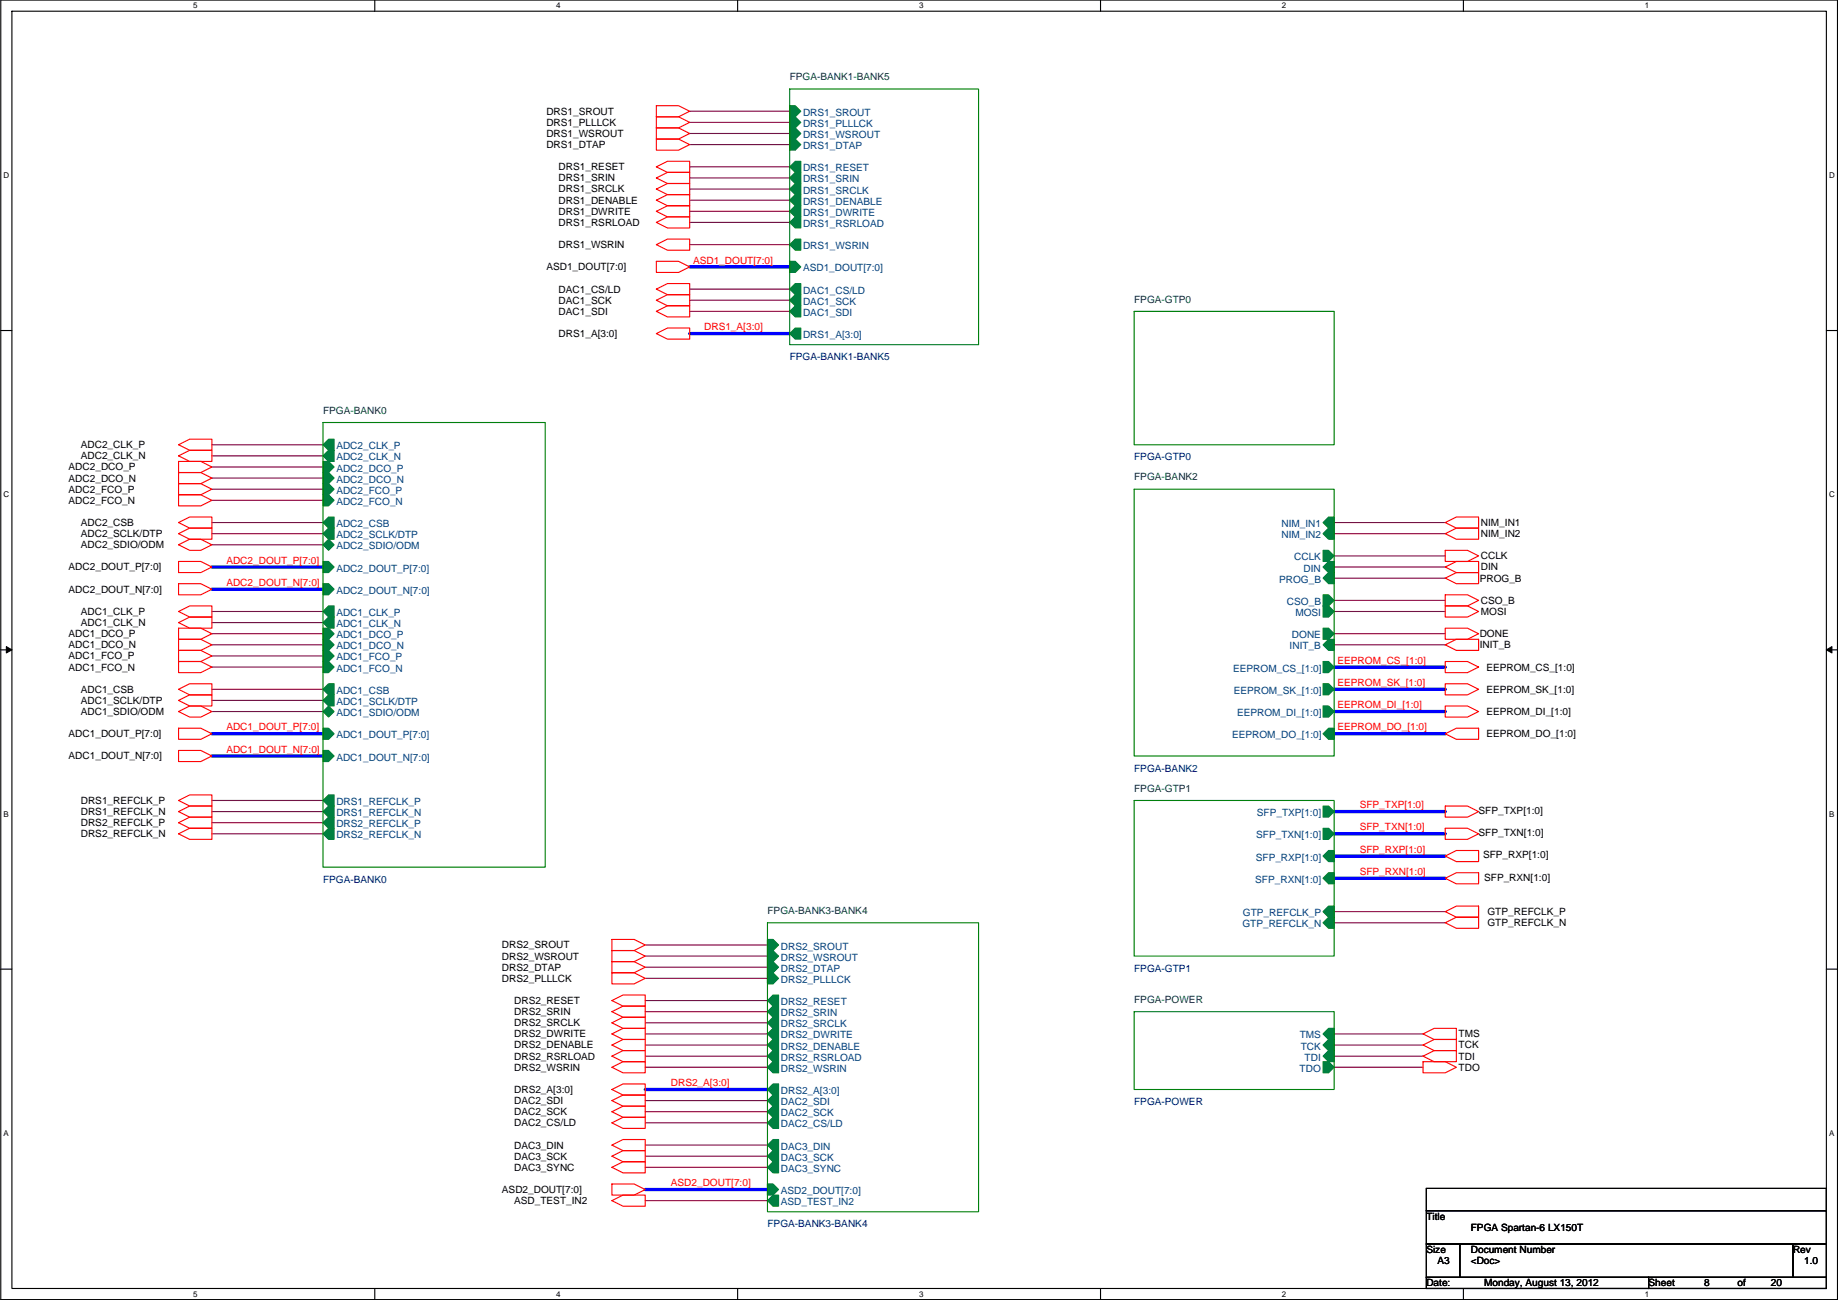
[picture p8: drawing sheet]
<svg xmlns="http://www.w3.org/2000/svg" width="420mm" height="297mm" viewBox="0 0 420 297" stroke-linecap="round" stroke-linejoin="round" font-family="sans-serif">
<path d="M.2 0h419.8v296.9h-419.8zM2.7 2.6h414.8v291.8h-414.8z" fill="none" stroke="#000" stroke-width=".25"/>
<g fill="#fff">
<path d="M44.2 .3h1v2h-1z"/>
<path d="M44.2 294.7h1v2h-1z"/>
</g>
<path d="M85.7 0v2.6M85.7 294.4v2.5" fill="none" stroke="#000" stroke-width=".25"/>
<g fill="#fff">
<path d="M127.1 .3h1v2h-1z"/>
<path d="M127.1 294.7h1v2h-1z"/>
</g>
<path d="M168.6 0v2.6M168.6 294.4v2.5" fill="none" stroke="#000" stroke-width=".25"/>
<g fill="#fff">
<path d="M210.1 .3h1v2h-1z"/>
<path d="M210.1 294.7h1v2h-1z"/>
</g>
<path d="M251.6 0v2.6M251.6 294.4v2.5" fill="none" stroke="#000" stroke-width=".25"/>
<g fill="#fff">
<path d="M293 .3h1v2h-1z"/>
<path d="M293 294.7h1v2h-1z"/>
</g>
<path d="M334.5 0v2.6M334.5 294.4v2.5" fill="none" stroke="#000" stroke-width=".25"/>
<g fill="#fff">
<path d="M376 .3h1v2h-1z"/>
<path d="M376 294.7h1v2h-1z"/>
<path d="M.8 39h1.3v2.1h-1.3z"/>
<path d="M418.1 39h1.3v2.1h-1.3z"/>
<path d="M.8 112h1.3v2h-1.3z"/>
<path d="M418.1 112h1.3v2h-1.3z"/>
</g>
<path d="M.2 75.5h2.5M417.5 75.5h2.5" fill="none" stroke="#000" stroke-width=".25"/>
<g fill="#fff">
<path d="M.8 185h1.2v2h-1.2z"/>
<path d="M418.1 185h1.2v2h-1.2z"/>
</g>
<path d="M.2 148.5h2.5M417.5 148.5h2.5" fill="none" stroke="#000" stroke-width=".25"/>
<path d="M1.4 147.7l1.3 .8-1.3 .7zM417.5 148.5l1.3-.8v1.5z" fill="#000" stroke="#000" stroke-width=".23"/>
<g fill="#fff">
<path d="M.8 257.9h1.2v2h-1.2z"/>
<path d="M418.1 257.9h1.2v2h-1.2z"/>
</g>
<path d="M.2 221.4h2.5M417.5 221.4h2.5M326.1 271.5h91.4v5.1h-91.4zM326.1 276.6h91.4v7.6h-91.4zM326.1 291.9h50.8v2.5h-50.8zM326.1 284.2h7.6v7.7h-7.6zM333.7 284.2h76.2v7.7h-76.2zM376.9 291.9h40.6v2.5h-40.6zM409.9 284.2h7.6v7.7h-7.6z" fill="none" stroke="#000" stroke-width=".25"/>
<g fill="none" stroke="#800040" stroke-width=".25">
<path d="M157.7 25.4h22.8M157.7 28h22.8M157.7 30.5h22.8M157.7 33h22.8M157.7 38.1h22.8M157.7 40.7h22.8M157.7 43.2h22.8M157.7 45.7h22.8M157.7 48.3h22.8M157.7 50.8h22.8M157.7 55.9h22.8M157.7 66.1h22.8"/>
<path d="M157.7 68.6h22.8M157.7 71.1h22.8M48.4 119.4h25.4M48.4 101.6h25.4M48.4 104.2h25.4M48.4 106.7h25.4M48.4 109.2h25.4M48.4 111.8h25.4M48.4 114.3h25.4M305 119.4h25.4M48.4 121.9h25.4M48.4 124.5h25.4"/>
<path d="M48.4 139.7h25.4M305 121.9h25.4M305 139.7h25.4M305 127h25.4M305 129.6h25.4M305 132.1h25.4M305 137.2h25.4M48.4 142.3h25.4M48.4 144.8h25.4M48.4 147.3h25.4M48.4 149.9h25.4M48.4 152.4h25.4"/>
<path d="M48.4 157.5h25.4M305 144.8h25.4M305 147.3h25.4M48.4 160h25.4M48.4 162.6h25.4M48.4 182.9h25.4M48.4 185.4h25.4M48.4 188h25.4M48.4 190.5h25.4M147.5 215.9h27.9M147.5 218.5h27.9M305 208.3h25.4"/>
<path d="M305 210.8h25.4M147.5 221h27.9M147.5 223.5h27.9M147.5 228.6h27.9M147.5 231.2h27.9M147.5 233.7h27.9M147.5 236.2h27.9M147.5 238.8h27.9M305 236.2h20.3M305 238.8h20.3M147.5 241.3h27.9M147.5 243.9h27.9"/>
<path d="M147.5 251.5h27.9M147.5 254h27.9M147.5 256.6h27.9M305 241.3h20.3M305 243.9h20.3M147.5 261.6h27.9M147.5 264.2h27.9M147.5 266.7h27.9M147.5 274.3h27.9"/>
</g>
<g fill="none" stroke="#00f" stroke-width=".76">
<path d="M157.7 61h22.8M157.7 76.2h22.8M48.4 129.6h25.4M48.4 134.6h25.4M305 152.4h25.4M305 157.5h25.4M48.4 167.7h25.4M48.4 172.7h25.4M305 167.7h25.4M305 162.6h25.4M305 185.4h25.4M305 190.5h25.4"/>
<path d="M305 195.6h25.4M305 200.7h25.4M147.5 248.9h27.9M147.5 271.8h27.9"/>
</g>
<g fill="none" stroke="#f00" stroke-width=".25">
<path d="M150 38.1l2.6-1.2h5.1v2.5h-5.1zM150 24.2h5.1l2.6 1.2-2.6 1.3h-5.1zM150 26.7h5.1l2.6 1.3-2.6 1.2h-5.1zM150 29.2h5.1l2.6 1.3-2.6 1.3h-5.1zM150 31.8h5.1l2.6 1.2-2.6 1.3h-5.1zM150 40.7l2.6-1.3h5.1v2.5h-5.1zM150 43.2l2.6-1.3h5.1v2.6h-5.1zM150 45.7l2.6-1.2h5.1v2.5h-5.1zM150 50.8l2.6-1.2h5.1v2.5h-5.1zM150 48.3l2.6-1.3h5.1v2.6h-5.1zM150 55.9l2.6-1.3h5.1v2.6h-5.1zM150 59.7h5.1l2.6 1.3-2.6 1.3h-5.1z"/>
<path d="M150 76.2l2.6-1.2h5.1v2.5h-5.1zM150 66.1l2.6-1.3h5.1v2.5h-5.1zM150 68.6l2.6-1.3h5.1v2.6h-5.1zM150 71.1l2.6-1.2h5.1v2.5h-5.1zM40.8 105.4h5.1l2.5 1.3-2.5 1.3h-5.1zM40.8 108h5.1l2.5 1.2-2.5 1.3h-5.1zM40.8 110.5h5.1l2.5 1.3-2.5 1.3h-5.1zM40.8 113.1h5.1l2.5 1.2-2.5 1.3h-5.1zM40.8 101.6l2.6-1.2h5v2.5h-5zM40.8 104.2l2.6-1.3h5v2.5h-5zM40.8 119.4l2.6-1.3h5v2.6h-5zM330.4 119.4l2.5-1.3h5.1v2.6h-5.1z"/>
<path d="M40.8 128.3h5.1l2.5 1.3-2.5 1.2h-5.1zM40.8 133.4h5.1l2.5 1.2-2.5 1.3h-5.1zM40.8 121.9l2.6-1.2h5v2.5h-5zM40.8 139.7l2.6-1.2h5v2.5h-5zM40.8 124.5l2.6-1.3h2.5l2.5 1.3-2.5 1.3h-2.5zM330.4 129.6l2.5-1.3h5.1v2.5h-5.1zM330.4 125.8h5.1l2.5 1.2-2.5 1.3h-5.1zM330.4 135.9h5.1l2.5 1.3-2.5 1.3h-5.1zM330.4 121.9l2.5-1.2h5.1v2.5h-5.1zM330.4 138.5h5.1l2.5 1.2-2.5 1.3h-5.1zM330.4 132.1l2.5-1.3h5.1v2.6h-5.1zM40.8 143.5h5.1l2.5 1.3-2.5 1.3h-5.1z"/>
<path d="M40.8 146.1h5.1l2.5 1.2-2.5 1.3h-5.1zM40.8 148.6h5.1l2.5 1.3-2.5 1.3h-5.1zM40.8 151.2h5.1l2.5 1.2-2.5 1.3h-5.1zM40.8 142.3l2.6-1.3h5v2.5h-5zM40.8 157.5l2.6-1.3h5v2.6h-5zM330.4 143.5h5.1l2.5 1.3-2.5 1.3h-5.1zM330.4 147.3l2.5-1.2h5.1v2.5h-5.1zM330.4 151.2h5.1l2.5 1.2-2.5 1.3h-5.1zM330.4 156.2h5.1l2.5 1.3-2.5 1.3h-5.1zM40.8 166.4h5.1l2.5 1.3-2.5 1.2h-5.1zM40.8 171.5h5.1l2.5 1.2-2.5 1.3h-5.1zM40.8 160l2.6-1.2h5v2.5h-5z"/>
<path d="M40.8 162.6l2.6-1.3h2.5l2.5 1.3-2.5 1.3h-2.5zM330.4 167.7l2.5-1.3h5.1v2.5h-5.1zM330.4 161.3h5.1l2.5 1.3-2.5 1.3h-5.1zM40.8 182.9l2.6-1.3h5v2.6h-5zM40.8 185.4l2.6-1.2h5v2.5h-5zM40.8 188l2.6-1.3h5v2.6h-5zM40.8 190.5l2.6-1.2h5v2.5h-5zM330.4 184.2h5.1l2.5 1.2-2.5 1.3h-5.1zM330.4 189.3h5.1l2.5 1.2-2.5 1.3h-5.1zM330.4 195.6l2.5-1.3h5.1v2.6h-5.1zM139.9 214.7h5.1l2.5 1.2-2.5 1.3h-5.1zM139.9 217.2h5.1l2.5 1.3-2.5 1.2h-5.1z"/>
<path d="M139.9 219.7h5.1l2.5 1.3-2.5 1.3h-5.1zM330.4 208.3l2.5-1.3h5.1v2.6h-5.1zM330.4 210.8l2.5-1.2h5.1v2.5h-5.1zM330.4 200.7l2.5-1.3h5.1v2.6h-5.1zM139.9 228.6l2.5-1.2h5.1v2.5h-5.1zM139.9 231.2l2.5-1.3h5.1v2.5h-5.1zM139.9 233.7l2.5-1.3h5.1v2.6h-5.1zM139.9 236.2l2.5-1.2h5.1v2.5h-5.1zM139.9 238.8l2.5-1.3h5.1v2.6h-5.1zM139.9 222.3h5.1l2.5 1.2-2.5 1.3h-5.1zM325.3 236.2l2.5-1.2h5.1v2.5h-5.1zM325.3 238.8l2.5-1.3h5.1v2.6h-5.1z"/>
<path d="M139.9 241.3l2.5-1.2h5.1v2.5h-5.1zM139.9 243.9l2.5-1.3h5.1v2.5h-5.1zM139.9 248.9l2.5-1.2h5.1v2.5h-5.1zM139.9 251.5l2.5-1.3h5.1v2.6h-5.1zM139.9 254l2.5-1.2h5.1v2.5h-5.1zM139.9 256.6l2.5-1.3h5.1v2.5h-5.1zM325.3 241.3l2.5-1.2h5.1v2.5h-5.1zM325.3 242.6h5.1l2.5 1.3-2.5 1.2h-5.1zM139.9 261.6l2.5-1.2h5.1v2.5h-5.1zM139.9 264.2l2.5-1.3h5.1v2.6h-5.1zM139.9 266.7l2.5-1.2h5.1v2.5h-5.1zM139.9 270.5h5.1l2.5 1.3-2.5 1.3h-5.1z"/>
<path d="M139.9 274.3l2.5-1.2h5.1v2.5h-5.1z"/>
</g>
<path d="M180.5 20.3h43.2v58.5h-43.2zM259.3 71.1h45.7v30.5h-45.7zM73.8 96.5h50.8v101.6h-50.8zM259.3 111.8h45.7v60.9h-45.7zM259.3 182.9h45.7v35.6h-45.7zM175.4 210.8h48.3v66.1h-48.3zM259.3 231.2h45.7v17.7h-45.7z" fill="none" stroke="#008000" stroke-width=".25"/>
<g fill="#008040" stroke="#008040" stroke-width=".25">
<path d="M73.8 166.4h1.3l1.3 1.3-1.3 1.2h-1.3z" fill-rule="evenodd"/>
<path d="M75.1 181.6h1.3v2.6h-1.3l-1.3-1.3z" fill-rule="evenodd"/>
<path d="M73.8 171.5h1.3l1.3 1.2-1.3 1.3h-1.3z" fill-rule="evenodd"/>
<path d="M73.8 190.5l1.3-1.2h1.3v2.5h-1.3z" fill-rule="evenodd"/>
<path d="M73.8 157.5l1.3-1.3h1.3v2.6h-1.3z" fill-rule="evenodd"/>
<path d="M73.8 146.1h1.3l1.3 1.2-1.3 1.3h-1.3z" fill-rule="evenodd"/>
<path d="M73.8 188l1.3-1.3h1.3v2.6h-1.3z" fill-rule="evenodd"/>
<path d="M75.1 118.1h1.3v2.6h-1.3l-1.3-1.3z" fill-rule="evenodd"/>
<path d="M73.8 108h1.3l1.3 1.2-1.3 1.3h-1.3z" fill-rule="evenodd"/>
<path d="M73.8 151.2h1.3l1.3 1.2-1.3 1.3h-1.3z" fill-rule="evenodd"/>
<path d="M73.8 143.5h1.3l1.3 1.3-1.3 1.3h-1.3z" fill-rule="evenodd"/>
<path d="M73.8 128.3h1.3l1.3 1.3-1.3 1.2h-1.3z" fill-rule="evenodd"/>
<path d="M75.1 141h1.3v2.5h-1.3l-1.3-1.2z" fill-rule="evenodd"/>
<path d="M73.8 113.1h1.3l1.3 1.2-1.3 1.3h-1.3z" fill-rule="evenodd"/>
<path d="M73.8 105.4h1.3l1.3 1.3-1.3 1.3h-1.3z" fill-rule="evenodd"/>
<path d="M73.8 162.6l1.3-1.3 1.3 1.3-1.3 1.3z" fill-rule="evenodd"/>
<path d="M73.8 148.6h1.3l1.3 1.3-1.3 1.3h-1.3z" fill-rule="evenodd"/>
<path d="M73.8 104.2l1.3-1.3h1.3v2.5h-1.3z" fill-rule="evenodd"/>
<path d="M73.8 133.4h1.3l1.3 1.2-1.3 1.3h-1.3z" fill-rule="evenodd"/>
<path d="M73.8 139.7l1.3-1.2h1.3v2.5h-1.3z" fill-rule="evenodd"/>
<path d="M73.8 110.5h1.3l1.3 1.3-1.3 1.3h-1.3z" fill-rule="evenodd"/>
<path d="M75.1 158.8h1.3v2.5h-1.3l-1.3-1.3z" fill-rule="evenodd"/>
<path d="M75.1 100.4h1.3v2.5h-1.3l-1.3-1.3z" fill-rule="evenodd"/>
<path d="M73.8 124.5l1.3-1.3 1.3 1.3-1.3 1.3z" fill-rule="evenodd"/>
<path d="M73.8 185.4l1.3-1.2h1.3v2.5h-1.3z" fill-rule="evenodd"/>
<path d="M73.8 121.9l1.3-1.2h1.3v2.5h-1.3z" fill-rule="evenodd"/>
<path d="M302.4 184.2h1.3l1.3 1.2-1.3 1.3h-1.3z" fill-rule="evenodd"/>
<path d="M302.4 189.3h1.3l1.3 1.2-1.3 1.3h-1.3z" fill-rule="evenodd"/>
<path d="M303.7 194.3h1.3v2.6h-1.3l-1.3-1.3z" fill-rule="evenodd"/>
<path d="M302.4 200.7l1.3-1.3h1.3v2.6h-1.3z" fill-rule="evenodd"/>
<path d="M302.4 208.3l1.3-1.3h1.3v2.6h-1.3z" fill-rule="evenodd"/>
<path d="M302.4 210.8l1.3-1.2h1.3v2.5h-1.3z" fill-rule="evenodd"/>
<path d="M302.4 119.4l1.3-1.3h1.3v2.6h-1.3z" fill-rule="evenodd"/>
<path d="M302.4 121.9l1.3-1.2h1.3v2.5h-1.3z" fill-rule="evenodd"/>
<path d="M302.4 135.9h1.3l1.3 1.3-1.3 1.3h-1.3z" fill-rule="evenodd"/>
<path d="M302.4 143.5h1.3l1.3 1.3-1.3 1.3h-1.3z" fill-rule="evenodd"/>
<path d="M302.4 147.3l1.3-1.2h1.3v2.5h-1.3z" fill-rule="evenodd"/>
<path d="M302.4 129.6l1.3-1.3h1.3v2.5h-1.3z" fill-rule="evenodd"/>
<path d="M302.4 138.5h1.3l1.3 1.2-1.3 1.3h-1.3z" fill-rule="evenodd"/>
<path d="M302.4 132.1l1.3-1.3h1.3v2.6h-1.3z" fill-rule="evenodd"/>
<path d="M302.4 125.8h1.3l1.3 1.2-1.3 1.3h-1.3z" fill-rule="evenodd"/>
<path d="M302.4 167.7l1.3-1.3h1.3v2.5h-1.3z" fill-rule="evenodd"/>
<path d="M302.4 156.2h1.3l1.3 1.3-1.3 1.3h-1.3z" fill-rule="evenodd"/>
<path d="M302.4 161.3h1.3l1.3 1.3-1.3 1.3h-1.3z" fill-rule="evenodd"/>
<path d="M302.4 151.2h1.3l1.3 1.2-1.3 1.3h-1.3z" fill-rule="evenodd"/>
<path d="M175.4 214.7h1.3l1.3 1.2-1.3 1.3h-1.3z" fill-rule="evenodd"/>
<path d="M175.4 222.3h1.3l1.3 1.2-1.3 1.3h-1.3z" fill-rule="evenodd"/>
<path d="M175.4 219.7h1.3l1.3 1.3-1.3 1.3h-1.3z" fill-rule="evenodd"/>
<path d="M175.4 217.2h1.3l1.3 1.3-1.3 1.2h-1.3z" fill-rule="evenodd"/>
<path d="M176.7 232.4h1.3v2.6h-1.3l-1.3-1.3z" fill-rule="evenodd"/>
<path d="M175.4 241.3l1.3-1.2h1.3v2.5h-1.3z" fill-rule="evenodd"/>
<path d="M175.4 266.7l1.3-1.2h1.3v2.5h-1.3z" fill-rule="evenodd"/>
<path d="M176.7 255.3h1.3v2.5h-1.3l-1.3-1.2z" fill-rule="evenodd"/>
<path d="M175.4 248.9l1.3-1.2h1.3v2.5h-1.3z" fill-rule="evenodd"/>
<path d="M175.4 251.5l1.3-1.3h1.3v2.6h-1.3z" fill-rule="evenodd"/>
<path d="M175.4 236.2l1.3-1.2h1.3v2.5h-1.3z" fill-rule="evenodd"/>
<path d="M175.4 270.5h1.3l1.3 1.3-1.3 1.3h-1.3z" fill-rule="evenodd"/>
<path d="M175.4 238.8l1.3-1.3h1.3v2.6h-1.3z" fill-rule="evenodd"/>
<path d="M176.7 260.4h1.3v2.5h-1.3l-1.3-1.3z" fill-rule="evenodd"/>
<path d="M175.4 254l1.3-1.2h1.3v2.5h-1.3z" fill-rule="evenodd"/>
<path d="M176.7 242.6h1.3v2.5h-1.3l-1.3-1.2z" fill-rule="evenodd"/>
<path d="M176.7 229.9h1.3v2.5h-1.3l-1.3-1.2z" fill-rule="evenodd"/>
<path d="M175.4 264.2l1.3-1.3h1.3v2.6h-1.3z" fill-rule="evenodd"/>
<path d="M175.4 228.6l1.3-1.2h1.3v2.5h-1.3z" fill-rule="evenodd"/>
<path d="M175.4 274.3l1.3-1.2h1.3v2.5h-1.3z" fill-rule="evenodd"/>
<path d="M180.5 59.7h1.3l1.3 1.3-1.3 1.3h-1.3z" fill-rule="evenodd"/>
<path d="M181.8 75h1.3v2.5h-1.3l-1.3-1.3z" fill-rule="evenodd"/>
<path d="M181.8 47h1.3v2.6h-1.3l-1.3-1.3z" fill-rule="evenodd"/>
<path d="M181.8 41.9h1.3v2.6h-1.3l-1.3-1.3z" fill-rule="evenodd"/>
<path d="M181.8 64.8h1.3v2.5h-1.3l-1.3-1.2z" fill-rule="evenodd"/>
<path d="M181.8 69.9h1.3v2.5h-1.3l-1.3-1.3z" fill-rule="evenodd"/>
<path d="M181.8 49.6h1.3v2.5h-1.3l-1.3-1.3z" fill-rule="evenodd"/>
<path d="M181.8 67.3h1.3v2.6h-1.3l-1.3-1.3z" fill-rule="evenodd"/>
<path d="M181.8 54.6h1.3v2.6h-1.3l-1.3-1.3z" fill-rule="evenodd"/>
<path d="M181.8 39.4h1.3v2.5h-1.3l-1.3-1.2z" fill-rule="evenodd"/>
<path d="M181.8 36.9h1.3v2.5h-1.3l-1.3-1.3z" fill-rule="evenodd"/>
<path d="M181.8 44.5h1.3v2.5h-1.3l-1.3-1.3z" fill-rule="evenodd"/>
<path d="M180.5 29.2h1.3l1.3 1.3-1.3 1.3h-1.3z" fill-rule="evenodd"/>
<path d="M180.5 24.2h1.3l1.3 1.2-1.3 1.3h-1.3z" fill-rule="evenodd"/>
<path d="M180.5 31.8h1.3l1.3 1.2-1.3 1.3h-1.3z" fill-rule="evenodd"/>
<path d="M180.5 26.7h1.3l1.3 1.3-1.3 1.2h-1.3z" fill-rule="evenodd"/>
<path d="M302.4 241.3l1.3-1.2h1.3v2.5h-1.3z" fill-rule="evenodd"/>
<path d="M302.4 236.2l1.3-1.2h1.3v2.5h-1.3z" fill-rule="evenodd"/>
<path d="M302.4 238.8l1.3-1.3h1.3v2.6h-1.3z" fill-rule="evenodd"/>
<path d="M302.4 242.6h1.3l1.3 1.3-1.3 1.2h-1.3z" fill-rule="evenodd"/>
</g>
<g font-size="2.3" fill="#004040">
<text x="180.5" y="18.3">FPGA-BANK1-BANK5</text>
<text x="259.3" y="69.1">FPGA-GTP0</text>
<text x="73.8" y="94.5">FPGA-BANK0</text>
<text x="259.3" y="109.8">FPGA-BANK2</text>
<text x="259.3" y="180.9">FPGA-GTP1</text>
<text x="175.4" y="208.8">FPGA-BANK3-BANK4</text>
<text x="259.3" y="229.2">FPGA-POWER</text>
</g>
<g font-size="2.3">
<text x="124.9" y="26.2">DRS1_SROUT</text>
<text x="124.9" y="28.7">DRS1_PLLLCK</text>
<text x="124.9" y="31.3">DRS1_WSROUT</text>
<text x="124.9" y="33.8">DRS1_DTAP</text>
<text x="127.7" y="38.9">DRS1_RESET</text>
<text x="127.7" y="41.4">DRS1_SRIN</text>
<text x="127.7" y="44">DRS1_SRCLK</text>
<text x="127.7" y="46.5">DRS1_DENABLE</text>
<text x="127.7" y="51.6">DRS1_RSRLOAD</text>
<text x="127.7" y="49.1">DRS1_DWRITE</text>
<text x="127.7" y="56.7">DRS1_WSRIN</text>
<text x="124.9" y="61.8">ASD1_DOUT[7:0]</text>
<text x="127.7" y="66.8">DAC1_CS/LD</text>
<text x="127.7" y="69.4">DAC1_SCK</text>
<text x="127.7" y="71.9">DAC1_SDI</text>
<text x="127.7" y="77">DRS1_A[3:0]</text>
<text x="15.7" y="107.5">ADC2_DCO_P</text>
<text x="18.5" y="102.4">ADC2_CLK_P</text>
<text x="18.5" y="104.9">ADC2_CLK_N</text>
<text x="15.7" y="110">ADC2_DCO_N</text>
<text x="15.7" y="112.6">ADC2_FCO_P</text>
<text x="15.7" y="115.1">ADC2_FCO_N</text>
<text x="18.5" y="120.2">ADC2_CSB</text>
<text x="18.5" y="122.7">ADC2_SCLK/DTP</text>
<text x="18.5" y="125.3">ADC2_SDIO/ODM</text>
<text x="338.5" y="120.2">NIM_IN1</text>
<text x="338.5" y="122.7">NIM_IN2</text>
<text x="15.7" y="130.3">ADC2_DOUT_P[7:0]</text>
<text x="338.5" y="130.3">DIN</text>
<text x="338.5" y="127.8">CCLK</text>
<text x="15.7" y="135.4">ADC2_DOUT_N[7:0]</text>
<text x="338.3" y="132.9">PROG_B</text>
<text x="338.5" y="138">CSO_B</text>
<text x="18.5" y="140.5">ADC1_CLK_P</text>
<text x="18.5" y="143">ADC1_CLK_N</text>
<text x="338.5" y="140.5">MOSI</text>
<text x="15.7" y="145.6">ADC1_DCO_P</text>
<text x="15.7" y="148.1">ADC1_DCO_N</text>
<text x="338.3" y="145.6">DONE</text>
<text x="338.3" y="148.1">INIT_B</text>
<text x="15.7" y="150.7">ADC1_FCO_P</text>
<text x="15.7" y="153.2">ADC1_FCO_N</text>
<text x="339.8" y="153.2">EEPROM_CS_[1:0]</text>
<text x="18.5" y="158.3">ADC1_CSB</text>
<text x="18.5" y="160.8">ADC1_SCLK/DTP</text>
<text x="339.8" y="158.3">EEPROM_SK_[1:0]</text>
<text x="18.5" y="163.4">ADC1_SDIO/ODM</text>
<text x="339.8" y="163.4">EEPROM_DI_[1:0]</text>
<text x="15.7" y="168.4">ADC1_DOUT_P[7:0]</text>
<text x="15.7" y="173.5">ADC1_DOUT_N[7:0]</text>
<text x="339.8" y="168.4">EEPROM_DO_[1:0]</text>
<text x="18.5" y="183.7">DRS1_REFCLK_P</text>
<text x="338" y="186">SFP_TXP[1:0]</text>
<text x="18.5" y="186.2">DRS1_REFCLK_N</text>
<text x="18.5" y="188.8">DRS2_REFCLK_P</text>
<text x="18.5" y="191.3">DRS2_REFCLK_N</text>
<text x="338" y="191.1">SFP_TXN[1:0]</text>
<text x="339" y="196.1">SFP_RXP[1:0]</text>
<text x="339.3" y="201.2">SFP_RXN[1:0]</text>
<text x="340" y="209.1">GTP_REFCLK_P</text>
<text x="340" y="211.6">GTP_REFCLK_N</text>
<text x="114.7" y="216.7">DRS2_SROUT</text>
<text x="114.7" y="219.2">DRS2_WSROUT</text>
<text x="114.7" y="221.8">DRS2_DTAP</text>
<text x="114.7" y="224.3">DRS2_PLLLCK</text>
<text x="117.5" y="229.4">DRS2_RESET</text>
<text x="117.5" y="231.9">DRS2_SRIN</text>
<text x="117.5" y="234.5">DRS2_SRCLK</text>
<text x="117.5" y="237">DRS2_DWRITE</text>
<text x="117.5" y="239.6">DRS2_DENABLE</text>
<text x="333.4" y="237">TMS</text>
<text x="333.4" y="239.6">TCK</text>
<text x="117.5" y="242.1">DRS2_RSRLOAD</text>
<text x="117.5" y="244.6">DRS2_WSRIN</text>
<text x="333.4" y="242.1">TDI</text>
<text x="333.4" y="244.6">TDO</text>
<text x="117.5" y="249.7">DRS2_A[3:0]</text>
<text x="117.5" y="252.3">DAC2_SDI</text>
<text x="117.5" y="254.8">DAC2_SCK</text>
<text x="117.5" y="257.3">DAC2_CS/LD</text>
<text x="117.5" y="262.4">DAC3_DIN</text>
<text x="117.5" y="265">DAC3_SCK</text>
<text x="117.5" y="267.5">DAC3_SYNC</text>
<text x="114.7" y="272.6">ASD2_DOUT[7:0]</text>
<text x="117.5" y="275.1">ASD_TEST_IN2</text>
<text x="326.1" y="278.7">Title</text>
<text x="336.2" y="281.2">FPGA Spartan-6 LX150T</text>
<text x="326.1" y="286.3">Size</text>
<text x="336.2" y="286.3">Document Number</text>
<text x="409.9" y="286.3">Rev</text>
<text x="326.1" y="293.9">Date:</text>
<text x="328.6" y="288.8">A3</text>
<text x="336.2" y="288.8">&lt;Doc&gt;</text>
<text x="339.3" y="293.9">Monday, August 13, 2012</text>
<text x="376.9" y="293.9">Sheet</text>
<text x="389.6" y="293.9">8</text>
<text x="397.2" y="293.9">of</text>
<text x="404.8" y="293.9">20</text>
<text x="412.4" y="288.8">1.0</text>
</g>
<g font-size="2.3" fill="#004080">
<text x="183.6" y="26.5">DRS1_SROUT</text>
<text x="183.6" y="29">DRS1_PLLLCK</text>
<text x="183.6" y="31.5">DRS1_WSROUT</text>
<text x="183.6" y="34.1">DRS1_DTAP</text>
<text x="183.6" y="41.7">DRS1_SRIN</text>
<text x="183.6" y="39.2">DRS1_RESET</text>
<text x="183.6" y="44.2">DRS1_SRCLK</text>
<text x="183.6" y="46.8">DRS1_DENABLE</text>
<text x="183.6" y="49.3">DRS1_DWRITE</text>
<text x="183.6" y="51.9">DRS1_RSRLOAD</text>
<text x="183.6" y="56.9">DRS1_WSRIN</text>
<text x="183.6" y="62">ASD1_DOUT[7:0]</text>
<text x="183.6" y="67.1">DAC1_CS/LD</text>
<text x="183.6" y="69.6">DAC1_SCK</text>
<text x="183.6" y="77.3">DRS1_A[3:0]</text>
<text x="183.6" y="72.2">DAC1_SDI</text>
<text x="76.9" y="107.7">ADC2_DCO_P</text>
<text x="76.9" y="105.2">ADC2_CLK_N</text>
<text x="76.9" y="102.7">ADC2_CLK_P</text>
<text x="76.9" y="110.3">ADC2_DCO_N</text>
<text x="76.9" y="112.8">ADC2_FCO_P</text>
<text x="76.9" y="115.4">ADC2_FCO_N</text>
<text x="76.9" y="120.4">ADC2_CSB</text>
<text x="76.9" y="125.5">ADC2_SDIO/ODM</text>
<text x="76.9" y="123">ADC2_SCLK/DTP</text>
<text x="292.9" y="120.4">NIM_IN1</text>
<text x="292.9" y="123">NIM_IN2</text>
<text x="76.9" y="130.6">ADC2_DOUT_P[7:0]</text>
<text x="295.8" y="128.1">CCLK</text>
<text x="298" y="130.6">DIN</text>
<text x="76.9" y="135.7">ADC2_DOUT_N[7:0]</text>
<text x="292.4" y="133.1">PROG_B</text>
<text x="76.9" y="143.3">ADC1_CLK_N</text>
<text x="76.9" y="140.8">ADC1_CLK_P</text>
<text x="294.2" y="138.2">CSO_B</text>
<text x="296.1" y="140.8">MOSI</text>
<text x="76.9" y="148.4">ADC1_DCO_N</text>
<text x="76.9" y="145.8">ADC1_DCO_P</text>
<text x="294.8" y="148.4">INIT_B</text>
<text x="295.3" y="145.8">DONE</text>
<text x="76.9" y="153.5">ADC1_FCO_N</text>
<text x="76.9" y="150.9">ADC1_FCO_P</text>
<text x="281.9" y="153.5">EEPROM_CS_[1:0]</text>
<text x="76.9" y="158.5">ADC1_CSB</text>
<text x="76.9" y="161.1">ADC1_SCLK/DTP</text>
<text x="282" y="158.5">EEPROM_SK_[1:0]</text>
<text x="76.9" y="163.6">ADC1_SDIO/ODM</text>
<text x="282.8" y="163.6">EEPROM_DI_[1:0]</text>
<text x="76.9" y="168.7">ADC1_DOUT_P[7:0]</text>
<text x="76.9" y="173.8">ADC1_DOUT_N[7:0]</text>
<text x="281.6" y="168.7">EEPROM_DO_[1:0]</text>
<text x="76.9" y="183.9">DRS1_REFCLK_P</text>
<text x="76.9" y="191.6">DRS2_REFCLK_N</text>
<text x="76.9" y="189">DRS2_REFCLK_P</text>
<text x="76.9" y="186.5">DRS1_REFCLK_N</text>
<text x="287.2" y="191.6">SFP_TXN[1:0]</text>
<text x="287.3" y="186.5">SFP_TXP[1:0]</text>
<text x="287.1" y="196.6">SFP_RXP[1:0]</text>
<text x="286.9" y="201.7">SFP_RXN[1:0]</text>
<text x="284.1" y="209.3">GTP_REFCLK_P</text>
<text x="284" y="211.9">GTP_REFCLK_N</text>
<text x="178.5" y="217">DRS2_SROUT</text>
<text x="178.5" y="219.5">DRS2_WSROUT</text>
<text x="178.5" y="224.6">DRS2_PLLLCK</text>
<text x="178.5" y="222">DRS2_DTAP</text>
<text x="178.5" y="232.2">DRS2_SRIN</text>
<text x="178.5" y="229.7">DRS2_RESET</text>
<text x="178.5" y="234.7">DRS2_SRCLK</text>
<text x="178.5" y="237.3">DRS2_DWRITE</text>
<text x="178.5" y="239.8">DRS2_DENABLE</text>
<text x="297.1" y="237.3">TMS</text>
<text x="297.3" y="239.8">TCK</text>
<text x="178.5" y="242.4">DRS2_RSRLOAD</text>
<text x="178.5" y="244.9">DRS2_WSRIN</text>
<text x="297.1" y="244.9">TDO</text>
<text x="298.2" y="242.4">TDI</text>
<text x="178.5" y="250">DRS2_A[3:0]</text>
<text x="178.5" y="257.6">DAC2_CS/LD</text>
<text x="178.5" y="252.5">DAC2_SDI</text>
<text x="178.5" y="255.1">DAC2_SCK</text>
<text x="178.5" y="262.7">DAC3_DIN</text>
<text x="178.5" y="267.8">DAC3_SYNC</text>
<text x="178.5" y="265.2">DAC3_SCK</text>
<text x="178.5" y="272.8">ASD2_DOUT[7:0]</text>
<text x="178.5" y="275.4">ASD_TEST_IN2</text>
</g>
<g font-size="2.3" fill="#f00">
<text x="158.4" y="60.2">ASD1_DOUT[7:0]</text>
<text x="161" y="75.5">DRS1_A[3:0]</text>
<text x="51.7" y="128.8">ADC2_DOUT_P[7:0]</text>
<text x="51.7" y="133.9">ADC2_DOUT_N[7:0]</text>
<text x="305.7" y="151.7">EEPROM_CS_[1:0]</text>
<text x="305.7" y="156.7">EEPROM_SK_[1:0]</text>
<text x="305.7" y="161.8">EEPROM_DI_[1:0]</text>
<text x="51.7" y="166.9">ADC1_DOUT_P[7:0]</text>
<text x="305.7" y="166.9">EEPROM_DO_[1:0]</text>
<text x="51.7" y="172">ADC1_DOUT_N[7:0]</text>
<text x="310.8" y="184.7">SFP_TXP[1:0]</text>
<text x="310.8" y="189.8">SFP_TXN[1:0]</text>
<text x="310.8" y="194.8">SFP_RXP[1:0]</text>
<text x="310.8" y="199.9">SFP_RXN[1:0]</text>
<text x="153.3" y="248.2">DRS2_A[3:0]</text>
<text x="153.3" y="271">ASD2_DOUT[7:0]</text>
</g>
<g font-size="2.3" fill="#000080">
<text x="180.5" y="82.3">FPGA-BANK1-BANK5</text>
<text x="259.3" y="105.2">FPGA-GTP0</text>
<text x="259.3" y="176.3">FPGA-BANK2</text>
<text x="73.8" y="201.7">FPGA-BANK0</text>
<text x="259.3" y="222">FPGA-GTP1</text>
<text x="259.3" y="252.5">FPGA-POWER</text>
<text x="175.4" y="280.5">FPGA-BANK3-BANK4</text>
</g>
<g font-size="1.8">
<text x="44.2" y="1.9">5</text>
<text x="127.1" y="1.9">4</text>
<text x="210.1" y="1.9">3</text>
<text x="293" y="1.9">2</text>
<text x="376" y="1.9">1</text>
<text x=".8" y="40.7">D</text>
<text x="418.1" y="40.7">D</text>
<text x=".8" y="113.6">C</text>
<text x="418.1" y="113.6">C</text>
<text x=".8" y="186.6">B</text>
<text x="418.1" y="186.6">B</text>
<text x=".8" y="259.5">A</text>
<text x="418.1" y="259.5">A</text>
<text x="44.2" y="296.3">5</text>
<text x="127.1" y="296.3">4</text>
<text x="210.1" y="296.3">3</text>
<text x="293" y="296.3">2</text>
<text x="376" y="296.3">1</text>
</g>
</svg>
